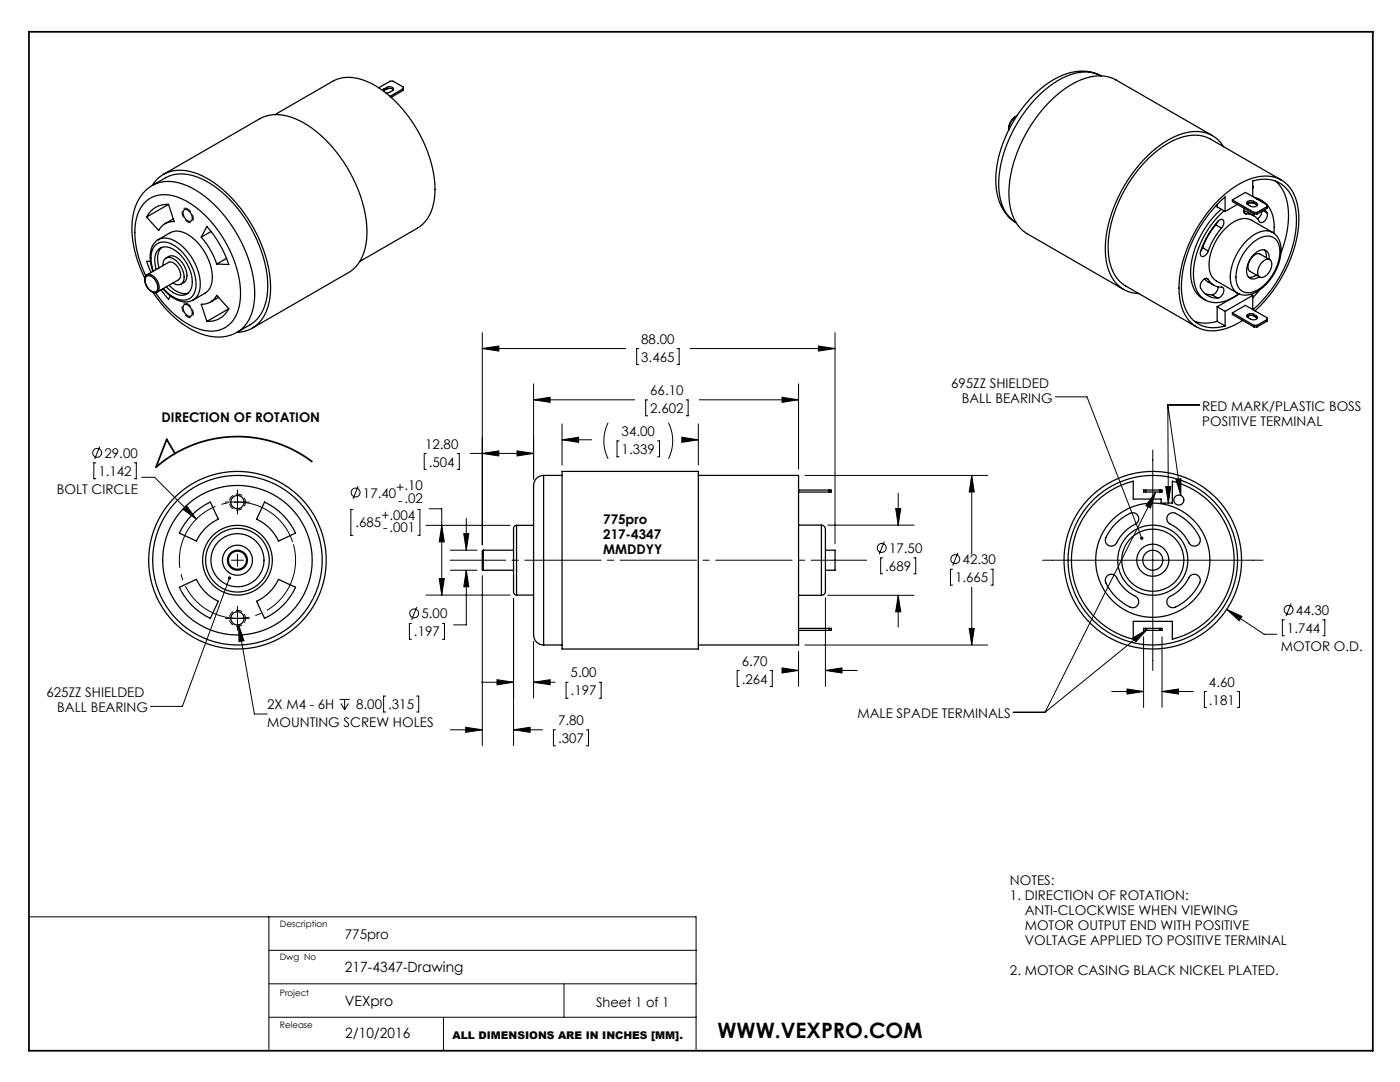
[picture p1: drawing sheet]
<svg xmlns="http://www.w3.org/2000/svg" width="279mm" height="216mm" viewBox="0 0 279 216" stroke-linecap="round" stroke-linejoin="round" font-family="sans-serif">
<g fill="none" stroke="#000" stroke-width=".2">
<path d="M96.2 69.5l3.4-.5v1.1zM96.2 66.4v42.3M96.2 69.5h28.7M106.5 76.6v19M106.5 79.8h20.2M106.5 79.8l3.3-.5v1zM127.5 69.6h-.4v3.1h.4M129.3 79.8h-.4v3.2h.4M135.1 69.6h.4v3.1h-.4M136.9 79.8h.4v3.2h-.4M137.7 69.5h28.9M139.5 79.8h19.9"/>
<path d="M156.1 79.3l3.3 .5-3.3 .5zM159.4 76.6v17M163.3 69l3.3 .5-3.3 .6zM166.6 66.4v42.1M210.6 79.2h6.3l11 28.2M19.1 92.4h-.4v3.1h.4M19.9 89.1l-1 2.5M26.8 92.4h.4v3.1h-.4M28.3 95.2h2.5l8.4 8.4M47.4 97.8v4.8M71.5 97l-1 2.5M85.1 90.5h-.4v3.2h.4"/>
<path d="M91.3 90.5h.4v3.2h-.4M93.9 90.5h12.6M96.2 90.5l3.4-.5v1zM103.2 90l3.3 .5-3.3 .5zM112.2 87.8l3.3-.6v1.1zM112.2 84.6v8.2M112.2 87.8h5.9M121.4 84.4a8 8 0 0 0 0 7.2M123.5 88h-.4v3.1h.4M131.2 88h.4v3.1h-.4M133.4 84.4a8 8 0 0 1 0 7.2M136.1 87.2l3.3 .6-3.3 .5z"/>
<path d="M136.7 87.8h2.7M139.4 84.6v8.2M160.6 94.9h36.5M179.3 98.4v6.4M193.9 94.9l.5 3.3h-1zM193.9 94.9v15.7M230.1 89.8v44M230.6 98.2l-22 43.9M230.6 98.2l-1 3.2-.9-.5zM232.6 97.1h1.1l-.5 3.3zM233.1 80.8h6.3M233.1 80.8l2.6 18.1"/>
<path d="M233.1 80.8l.1 19.6M234.7 95.7l1-.2v3.4zM36.5 101.6l.7-.7 2 2.7zM45 100.2h4.8M45.8 115.3l-9.4 25.7h-6.4M46.2 111.8h2.4M47.4 110.6v2.4M70.4 101.7h-.4v5.1h.4M83.4 101.7h.4v5.1h-.4M85 118.7h16.8M85 104.8h16.8M85.6 101.5h2.6v17.2"/>
<path d="M87.7 115.4h1l-.5 3.3zM88.2 104.8l.5 3.3h-1zM89.9 113.8h5.3M89.9 109.8h5.3M92.6 106.5h1l-.5 3.3zM93.1 113.8l.5 3.3h-1zM93.1 113.8v10.9h-2.6M93.1 103.4v6.4M96.2 114.9v33.9M102.5 119.4v29.4M164.7 119.3v17.7M165.2 104.8h17.2"/>
<path d="M165.2 118.8h17.2M176.2 111.3h-.4v3.2h.4M176.5 108.1l-1 2.5M178.8 101.5h1l-.5 3.3zM179.3 118.8l.5 3.3h-1zM179.3 118.8v6.3M182.4 111.3h.4v3.2h-.4M190.1 113.6h-.4v3.2h.4M191.2 110.3l-1.1 2.6M193.9 117.2v11.5M197.8 113.6h.4v3.2h-.4M208.1 111.8h44"/>
<path d="M45 123.4h4.8M47.4 121v4.8M47.6 124.7l1.1 3.1-1 .2zM47.6 124.7l3.2 17.8h2.5M67.8 139.6h2M68.8 139.6v2M77 138.9h-.4v3.2h.4M82.1 124.4h-.4v3.2h.4M83.2 138.9h.4v3.2h-.4M83.2 121.1l-1 2.6M88.3 124.4h.4v3.2h-.4M96.1 136.1h6.4"/>
<path d="M99.2 135.6l3.3 .5-3.3 .5zM106.5 136.1h4.3M106.5 128v11.3M106.5 136.1l3.3-.5v1zM113.4 136.1h-.4v3.2h.4M119.6 136.1h.4v3.2h-.4M147.5 133.8h-.4v3.2h.4M153.7 133.8h.4v3.2h-.4M156.1 133.3l3.3 .5-3.3 .5zM156.3 133.8h3.1M159.4 130v7M160.6 128.7h36.5"/>
<path d="M164.7 133.8l3.3-.5v1zM164.7 133.8h6.4M193.4 125.4h1l-.5 3.3zM221.9 138h6.3M224.9 137.5l3.3 .5-3.3 .5zM226 127.3l2.9-1.7-2.2 2.5zM228.2 127.1v14.1M228.9 125.6l-20.3 16.5M231.9 138h6.3M231.9 127.1v14.1M231.9 138l3.3-.5v1zM240.8 138h-.4v3.2h.4"/>
<path d="M244.8 121.6l3 1.4-.5 .8zM244.8 121.6l7.5 5h2.5M247 138h.4v3.2h-.4M256.3 123.7h-.4v3.2h.4M257.7 120.4l-1 2.6M264 123.7h.4v3.2h-.4M68 140.4l.8 1.2M69.5 140.4l-.7 1.2M89.9 145.6h6.3M92.9 145.1l3.3 .5-3.3 .5zM102.5 145.6l3.3-.5v1zM102.5 145.6h5.8"/>
<path d="M110.9 145.6h-.5v3.2h.5M117 145.6h.4v3.2h-.4M202.2 142.1h6.4M5.8 182.9h133.1v26.8M53.7 182.9v26.8M53.7 196.3h85.2M53.7 189.6h85.2M112.6 196.3v6.7M53.7 203h85.2M88.5 203v6.7"/>
<circle cx="19.4" cy="90.4" r=".89"/>
<circle cx="71" cy="98.3" r=".89"/>
<circle cx="176" cy="109.3" r=".89"/>
<circle cx="190.6" cy="111.6" r=".89"/>
<circle cx="82.7" cy="122.4" r=".89"/>
<circle cx="257.2" cy="121.7" r=".89"/>
</g>
<path d="M37.5 41.7a2.13 2.13 0 0 1 .9 2.6 1.37 1.37 0 0 1-1.9-1.1l-.1-.4a.79 .79 0 0 1 0-1 .79 .79 0 0 1 1.1-.1M37.5 60.6a2.13 2.13 0 0 1 .9 2.6 1.37 1.37 0 0 1-1.9-1.1l-.1-.3a.79 .79 0 0 1 0-1.1 .79 .79 0 0 1 1.1-.1M49 100.2a1.6 1.6 0 0 0-2.4-1.4 1.6 1.6 0 0 0-.1 2.7 1.6 1.6 0 0 0 2.5-1.1v-.2M49 123.4a1.6 1.6 0 0 0-2.4-1.4 1.6 1.6 0 0 0-.1 2.7 1.6 1.6 0 0 0 2.5-1.1v-.2" fill="none" stroke="#000" stroke-width=".2" stroke-dasharray="1.3 .6" stroke-dashoffset=".4" stroke-linecap="butt"/>
<path d="M58.5 108.4a11.6 11.6 0 0 0-19.4-4.8 11.6 11.6 0 0 0 5.1 19.3 11.6 11.6 0 0 0 14.5-13.6l-.2-.9" fill="none" stroke="#000" stroke-width=".2" stroke-dasharray="15.2 1.3 1.3 1.3" stroke-dashoffset="-.2" stroke-linecap="butt"/>
<path d="M5.8 6.3h268.2v203.4h-268.2zM34.9 90.5l-1.6-2.8-2.2 5.5a24.7 24.7 0 0 1 31.2-1" fill="none" stroke="#000" stroke-width=".35"/>
<path d="M173 111.8h-83.2" fill="none" stroke="#000" stroke-width=".2" stroke-dasharray="15.2 1.3 1.3 1.3" stroke-dashoffset="4.2"/>
<g fill="#000">
<path d="M36.5 101.6l.7-.7 2 2.7zM45.5 115.1l.4-.1-.1 .3 .1-.3a.34 .34 0 0 1 .2 .5 .34 .34 0 0 1-.5 .1 .34 .34 0 0 1-.1-.5z"/>
<path d="M234.7 95.7l1-.2v3.4zM232.6 97.1h1.1l-.5 3.3zM230.6 98.2l-1 3.2-.9-.5zM226 127.3l2.9-1.7-2.2 2.5zM227.6 107.1a.34 .34 0 0 0 0 .5 .34 .34 0 0 0 .4 .1l-.1-.3 .1 .3a.34 .34 0 0 0 .2-.5 .34 .34 0 0 0-.6-.1z"/>
<path d="M99.2 135.6l3.3 .5-3.3 .5zM106.5 136.1l3.3-.5v1zM103.2 90l3.3 .5-3.3 .5zM96.2 90.5l3.4-.5v1zM106.5 79.8l3.3-.5v1zM156.1 79.3l3.3 .5-3.3 .5zM136.1 87.2l3.3 .6-3.3 .5zM112.2 87.8l3.3-.6v1.1zM178.8 101.5h1l-.5 3.3zM179.3 118.8l.5 3.3h-1zM193.4 125.4h1l-.5 3.3zM193.9 94.9l.5 3.3h-1zM164.7 133.8l3.3-.5v1zM156.1 133.3l3.3 .5-3.3 .5zM93.1 113.8l.5 3.3h-1zM92.6 106.5h1l-.5 3.3zM87.7 115.4h1l-.5 3.3zM88.2 104.8l.5 3.3h-1zM163.3 69l3.3 .5-3.3 .6zM96.2 69.5l3.4-.5v1.1zM92.9 145.1l3.3 .5-3.3 .5zM102.5 145.6l3.3-.5v1zM47.6 124.7l.1 3.3 1-.2zM224.9 137.5l3.3 .5-3.3 .5zM231.9 138l3.3-.5v1zM244.8 121.6l2.5 2.2 .5-.8z"/>
</g>
<g fill="none" stroke="#000" stroke-width=".25">
<path d="M75.6 17.5l2.3-1.3h.5l2.1 1.2v.6l-2.4 1.4M76.6 17.8l-.2 .3M76.6 17.8v.3M76.6 18.1l-.1 .1M77.2 17.4l.8-.1a.48 .48 0 0 1 .5 .7l-.2 .1a1.68 1.68 0 0 1-1.3 .4M77.2 17.8l.8-.2 .5 .3M77.2 17.4l-.6 .4M77.2 17.4v.4M77.2 17.8l-.6 .3M80.5 17.7l-2.7 1.5M219.7 15.1a7.6 7.6 0 0 0-6.9 .1 24.1 24.1 0 0 0-11.3 12.3 19.8 19.8 0 0 0-1.8 12.4 6.9 6.9 0 0 0 3.1 4.5M219.7 15.1a9.2 9.2 0 0 0-9.2 .7 25.1 25.1 0 0 0-11.8 20.9 9.2 9.2 0 0 0 4.1 7.7"/>
<path d="M30.4 37a6.6 6.6 0 0 1 8.2-2.6 22.5 22.5 0 0 1 11.5 10.2 23.7 23.7 0 0 1 3.7 15.2 7.2 7.2 0 0 1-5.1 6.3l-1.3 .2M30.4 37l2.6-1.5a7.6 7.6 0 0 1 7 .1 24.1 24.1 0 0 1 11.3 12.2 19.8 19.8 0 0 1 1.8 12.5 6.9 6.9 0 0 1-3.2 4.5l-2.6 1.5M30.4 37a7.6 7.6 0 0 1 7 .1 24.1 24.1 0 0 1 11.3 12.2 19.8 19.8 0 0 1 1.8 12.5 6.9 6.9 0 0 1-3.2 4.5M30.4 37h.1M30.4 37a8.9 8.9 0 0 0-4 7.6 22.2 22.2 0 0 0 2.5 10.9M32.6 34.8l19.2-11.1a8.3 8.3 0 0 1 7.8 .3 26.7 26.7 0 0 1 12.3 15.1 17.2 17.2 0 0 1 .4 12.1 6.7 6.7 0 0 1-2.7 3.2l-19.3 11.1M54.9 22.9l11.5-6.7a7.8 7.8 0 0 1 7.4 .3 25.5 25.5 0 0 1 11.9 14.8 15.6 15.6 0 0 1 0 11.6 6.3 6.3 0 0 1-2.4 2.6l-11.5 6.7M202.9 23.2a3.1 3.1 0 0 0-1.5 2.7M202.9 23.1a2.82 2.82 0 0 0-1.6 2.8M242 27.1l-19.3-11.1a8.3 8.3 0 0 0-7.7 .3 26.7 26.7 0 0 0-12.4 15.1 17.2 17.2 0 0 0-.3 12.1 6.7 6.7 0 0 0 2.7 3.2l19.3 11.1M244.2 29.3a6.6 6.6 0 0 0-8.2-2.6 22.5 22.5 0 0 0-11.5 10.2 23.7 23.7 0 0 0-3.7 15.2 7.2 7.2 0 0 0 5.1 6.3l1.4 .2M246 39.9v.3l4.3 2.5"/>
<path d="M246 39.9l2.6-1.5 4.3 2.5v.6l-2.1 1.2M246 39.9l4.3 2.5M250 39.2v-3.1a6.2 6.2 0 0 1 8.5 5.1 21.2 21.2 0 0 1-3.3 14.4l-2.1 3-1.5 1.7-1.5 1.5M250 37.1v.5M250.2 39.3l1.7 .8M250.8 39.7a4.5 4.5 0 0 1 3.4 4.1v2.7M254.5 36.1a8.6 8.6 0 0 1 2.7 6.9l-.3 3.1-.5 2.2-.7 2.1M255.7 35.9l-14.1-8.1a7.6 7.6 0 0 0-7 0 24.1 24.1 0 0 0-11.3 12.3 19.8 19.8 0 0 0-1.8 12.5 6.9 6.9 0 0 0 3.2 4.5l14.1 8.1M29.1 55.1a18.2 18.2 0 0 1-1.9-11.3 5.8 5.8 0 0 1 8.2-4.5 20.6 20.6 0 0 1 10.7 11.1 16.8 16.8 0 0 1 1.4 11.5 5.6 5.6 0 0 1-7.2 3.9 17.6 17.6 0 0 1-9.3-7.4M29.2 55.1a1.56 1.56 0 0 1 2 1.2l.3 .7a.88 .88 0 0 1-.4 1.2 .88 .88 0 0 1-1.2-.3 2.23 2.23 0 0 1-.7-2.8zM29.4 54.8l4.2-2.4a2.06 2.06 0 0 1 2.3 1.8l.1 1-.2 .5-4.4 2.6a2.18 2.18 0 0 0-.6-3l-.9-.5zM29.4 54.8a1.84 1.84 0 0 0 0 2.6l.8 .8 .6 .2 .5-.1"/>
<path d="M30 52.2l-.7-.1 .8 2.3M30.5 58.3a20.2 20.2 0 0 0 10.4 8.6 8.1 8.1 0 0 0 6.5-.6M30.6 54.1a5.5 5.5 0 0 1 .3-5.1 2.79 2.79 0 0 1 3.6-.2 9.6 9.6 0 0 1 4.6 8.8 2.56 2.56 0 0 1-4.1 1.9l-1-.7-1.4-1.2M31.2 53.8a4 4 0 0 1 .6-4.2 2.85 2.85 0 0 1 3.4 .6 7.9 7.9 0 0 1 3.1 7.1 2.17 2.17 0 0 1-3.6 1.2l-1.5-1.3M31.4 58.3h-.1M31.6 47.8l2.4-1.4a3.8 3.8 0 0 1 4 .7 10.5 10.5 0 0 1 4.3 9.4 2.87 2.87 0 0 1-1.4 2l-2.4 1.4M31.6 47.8a3.8 3.8 0 0 1 4 .7 10.5 10.5 0 0 1 4.3 9.4 3 3 0 0 1-1.4 2M31.6 47.8h.1M31.6 47.8a4.5 4.5 0 0 0-1.5 5.1l.4 1.3M32.1 57.8l1.5 1.9 .4-.7M32.3 49.4a3.8 3.8 0 0 0-.6 4.1M32.5 57.6a6.1 6.1 0 0 0 5 2.6l1-.3"/>
<path d="M32.5 53a1.32 1.32 0 0 1 .6-1.5 1.32 1.32 0 0 1 1.5 .1 4.4 4.4 0 0 1 2 4.5 1.3 1.3 0 0 1-2.1 .4M33.1 51.5a1.88 1.88 0 0 1 2.8 .4 3.8 3.8 0 0 1 1.1 4.2l-.9 .6M33.6 40.8l1.2 3.4a3.2 3.2 0 0 0-3.1 1.8l-2.4-2.7M33.6 40.8a4.5 4.5 0 0 0-4.3 2.5M33.6 40.8l-4.3 2.5M33.7 56.9a3.9 3.9 0 0 0 3.8 1.6M34.6 43.7l-1.7 .9M36.6 42a1.12 1.12 0 0 1 1.7 .9l.1 .3a.66 .66 0 0 1-.3 .9 .66 .66 0 0 1-.9-.2l-.4-.5-.2-.7zM40.2 47.3a15.3 15.3 0 0 1 3.1 5.4M40.2 47.3l1.1-2.1a21.7 21.7 0 0 1 4.4 7.6l-2.4-.1M42.1 46.2l-1.9 1.1M43.6 59.3l-1.6 1"/>
<path d="M45.2 51.6l-1.9 1.1M240 49.4l-.4 .7M240 49.4l1.1 .7M240.4 55.7l1.8 1.2M240.5 58.6l1.4 .2M240.7 55.5l.4 .3M241.1 55.8a.75 .75 0 0 0-1.2 .3l-.3 .6a1.8 1.8 0 0 0 1 2l.9 .5 1.5 .3M241.1 55.8a2.97 2.97 0 0 0 2.9 1.5 1.39 1.39 0 0 1-.7 2.1l-.3 .1M241.9 58.8l1.1 .7M242.6 44.9a13.6 13.6 0 0 0-2.6 4.5M242.6 44.9l1.2 .6M242.9 40.8v.5l1.6 .9"/>
<path d="M243 44.2a15.2 15.2 0 0 0-3.5 6.5 .57 .57 0 0 0 .5 .5 .57 .57 0 0 0 .6-.3l.5-.8M243 44.2a.64 .64 0 0 1 .9-.4 .64 .64 0 0 1 .3 .8l-.4 .9M243 44.2l-.4 .7M243.1 57.2a1.7 1.7 0 0 1-1.2 1.6M243.7 41.8a17.8 17.8 0 0 0-6.1 13.3 5.2 5.2 0 0 0 2.9 4.8M243.8 45.5a13.6 13.6 0 0 0-2.7 4.6M244.3 42.1a17.8 17.8 0 0 0-6.1 13.3 4.7 4.7 0 0 0 4 5 7.8 7.8 0 0 0 5-1.8M244.5 42.2v-2.9a25.8 25.8 0 0 0-8.7 17.9 8.1 8.1 0 0 0 3.6 7.6 6.8 6.8 0 0 0 5.1 .2M246.9 40.8l-2.4 1.4M247.3 58.7l-4.4 2.5M248.2 42.1l2 1M248.3 42.5l.4 .2"/>
<path d="M248.3 41.6v.2a.65 .65 0 0 0 .4 .9M248.8 48a5.1 5.1 0 0 1 4.8-1.8 3.5 3.5 0 0 1 2.1 3.6 10.1 10.1 0 0 1-5.8 8.8 3.1 3.1 0 0 1-4.4-3.3 11 11 0 0 1 3.3-7.3zM249.4 49a4.7 4.7 0 0 1 4.4-1.8 3 3 0 0 1 1.6 3.3 9.2 9.2 0 0 1-5.5 7.8 2.45 2.45 0 0 1-3.2-2.4 9.3 9.3 0 0 1 2.7-6.9zM249.6 58.7l.4 .2M250 58.9v2.9M250 58.9l-5.5 3.2M250.2 40.2l-.8-.1a.48 .48 0 0 0-.5 .6 1.4 1.4 0 0 0 2 .2l-.2-.4M250.2 40.5l-.8-.1-.5 .3M250.2 40.2l.5 .3M250.2 40.2v.3M250.2 40.5l.5 .3M250.3 40.6l-.9-.1-.5 .2"/>
<path d="M250.3 42.7h.5M250.3 42.4v.3M250.3 42.4h.5M250.7 54.9l-.8 .4h-.7M250.7 40.8l.2 .2M250.7 40.5v.3M250.8 42.4v.3M251.4 57.9l-1.4 1.5M251.8 42.2l-.2 .7-.6 .8M252 52.2a.97 .97 0 0 1 1.1-.5 .97 .97 0 0 1 .7 1 2.7 2.7 0 0 1-2.1 2.7 1.12 1.12 0 0 1-.6-1.8l.4-.7zM252.1 42l.8 .5M252.3 49.9l.3 .5 .1 1"/>
<path d="M252.4 41.8l.5 .7M252.9 42.5a1.58 1.58 0 0 1-1.2 1.9h-.2a3 3 0 0 0-2.8-1.7M252.9 41.2l-2.1 1.2M253.3 51.8a1.46 1.46 0 0 0-.6-1.8 1.46 1.46 0 0 0-1.8 .3 4.3 4.3 0 0 0-1.8 4.9 1.51 1.51 0 0 0 2.2 0M253.4 51.8l-1.9-1.1a2.06 2.06 0 0 0-2.3 1.8l-.1 .8 .2 .8 2.1 1.2M254 46.4l-4.3-2.5a3.8 3.8 0 0 0-4 .7 10.5 10.5 0 0 0-4.3 9.4 3 3 0 0 0 1.3 2l4.2 2.5M36.6 60.9a1.12 1.12 0 0 1 1.7 1l.1 .3a.66 .66 0 0 1-.3 .9 .66 .66 0 0 1-.9-.3l-.4-.5-.2-.6zM45.7 61.6l-4.4 2.5M45.7 61.6a4.5 4.5 0 0 1-4.4 2.5M45.7 61.6l-2.4-2.7a3.2 3.2 0 0 1-3.1 1.8l1.1 3.4M238.4 64.1a7.2 7.2 0 0 0 4.5 0M242.9 64.1l1.6 .9"/>
<path d="M242.9 61.2v2.9M242.9 61.2l1.6 .9M244.5 62.1v2.9M246 62.4l2.6-1.5 4.3 2.5v.7l-2.1 1.2M246 62.4v.4l4.3 2.5M246 62.4l4.3 2.5M249.4 62.9l-.5 .4M250.2 62.7l-.8-.1a.48 .48 0 0 0-.5 .6 1.4 1.4 0 0 0 2 .3l-.2-.5M250.2 63l-.8-.1-.5 .3M250.2 62.7v.3M250.2 62.7l.5 .3M250.2 63l.5 .4"/>
<path d="M250.3 64.9v.4M250.3 64.9h.5M250.3 65.3h.5M250.5 62a27.1 27.1 0 0 0 8.7-17.8 9 9 0 0 0-3.3-8.1 7.8 7.8 0 0 0-7.6 .1 25.5 25.5 0 0 0-11.9 14.8 15.6 15.6 0 0 0 0 11.6 6.3 6.3 0 0 0 7.7 3.1l1.6-.5 2.3-1.3M250.7 63.4l.2 .1M250.7 63v.4M250.8 64.9v.4M252.9 63.8l-2.1 1.1M108.5 94.9a2.26 2.26 0 0 0-2 2.8v28.5a2.12 2.12 0 0 0 2 2.5M108.5 94.9v33.8M108.5 94.9h3.7M112.2 94.1h27.2v35.4h-27.2z"/>
<path d="M139.4 94.9h20v33.8h-20M159.4 97.8h6.5v.4h-6.5M165.5 97.8v.4M228.2 97.8h3.7v.4h-3.7zM228.6 97.8v.4M231.5 97.8v.4M35.8 117.2l3.4-1.6a9 9 0 0 0 4.4 4.4l-1.6 3.4a12.8 12.8 0 0 1-6.2-6.2zM38.3 102.7a12.8 12.8 0 0 1 3.7-2.5l1.6 3.4a9 9 0 0 0-4.4 4.4l-3.4-1.6a12.8 12.8 0 0 1 2.5-3.7zM51.2 120a9 9 0 0 0 4.4-4.4l3.4 1.6a12.8 12.8 0 0 1-6.2 6.2zM52.8 100.2a12.8 12.8 0 0 1 6.2 6.2l-3.4 1.6a9 9 0 0 0-4.4-4.4zM96.4 109.8l-.2 .2v3.6l.2 .2M96.4 109.8v4"/>
<path d="M96.4 113.8h6.1M96.4 109.8h6.1M103.1 104.8a.85 .85 0 0 0-.6 1.2v12.1a.6 .6 0 0 0 .6 .6M103.1 104.8v13.9M103.1 118.7h3.4M103.1 104.8h3.4M159.4 118.8h4.5M159.4 104.8h4.5M163.9 104.8a.95 .95 0 0 1 .8 1.2v11.9a.81 .81 0 0 1-.8 .9M163.9 104.8v14M164.7 109.8h1.9v4h-1.9M218.9 100a16.2 16.2 0 0 1 7.3-4v3.6h5.5v.8h2.3v-4.4a16.2 16.2 0 0 1 12.3 15.8 16.2 16.2 0 0 1-12.3 15.7v-3.5h-7.8v3.5a16.2 16.2 0 0 1-7.3-27.5z"/>
<path d="M220.9 115a1.2 1.2 0 0 1 2 .3 8.4 8.4 0 0 0 4 3.9 1.2 1.2 0 0 1 .2 1.5 1.2 1.2 0 0 1-1.6 .4 10.1 10.1 0 0 1-4.9-5.1zM222.7 104.4l1.3-1.1a3.3 3.3 0 0 1 2.2-1 1.2 1.2 0 0 1 1 1 1.2 1.2 0 0 1-.6 1.3 8.4 8.4 0 0 0-3.9 4 1.2 1.2 0 0 1-1.6 .2 1.2 1.2 0 0 1-.4-1.5l.9-1.5zM233.3 119.2a8.9 8.9 0 0 0 4.2-4.2 1.2 1.2 0 0 1 1.5-.2 1.2 1.2 0 0 1 .4 1.5 10.1 10.1 0 0 1-5.1 5 1.2 1.2 0 0 1-1.3-.7 1.2 1.2 0 0 1 .3-1.4zM233.3 102.6a1.51 1.51 0 0 1 2.1 .2 9.9 9.9 0 0 1 4.1 4.8 1.2 1.2 0 0 1-.8 1.3 1.2 1.2 0 0 1-1.4-.6 8.4 8.4 0 0 0-4-3.9 1.2 1.2 0 0 1 0-1.8zM108.5 128.7h3.7M159.4 125.4h6.5v.4h-6.5M165.5 125.4v.4M228.2 125.4h3.7v.4h-3.7zM228.6 125.4v.4M231.5 125.4v.4"/>
<circle cx="235.3" cy="99.8" r="1"/>
<circle cx="47.4" cy="111.8" r="3"/>
<circle cx="47.4" cy="111.8" r="16.9"/>
<circle cx="47.4" cy="111.8" r="17.7"/>
<circle cx="47.4" cy="111.8" r="14.9"/>
<circle cx="47.4" cy="100.2" r="1.32"/>
<circle cx="47.4" cy="111.8" r="7"/>
<circle cx="47.4" cy="111.8" r="5.3"/>
<circle cx="47.4" cy="111.8" r="1.8"/>
<circle cx="47.4" cy="111.8" r="6.4"/>
<circle cx="47.4" cy="111.8" r="2"/>
<circle cx="230.1" cy="111.8" r="16.9"/>
<circle cx="230.1" cy="111.8" r="11.4"/>
<circle cx="230.1" cy="111.8" r="3.2"/>
<circle cx="230.1" cy="111.8" r="17.7"/>
<circle cx="230.1" cy="111.8" r="2"/>
<circle cx="230.1" cy="111.8" r="6.2"/>
<circle cx="230.1" cy="111.8" r="7"/>
<circle cx="47.4" cy="123.4" r="1.32"/>
</g>
<text font-size="4.2" x="143.2" y="207.1">WWW.VEXPRO.COM</text>
<g font-size="2.8">
<text x="68.8" y="193.9">217-4347-Drawing</text>
<text x="68.8" y="200.7">VEXpro</text>
<text x="68.9" y="207.1">2/10/2016</text>
</g>
<g font-size="2.7">
<text x="128" y="68.6">88.00</text>
<text x="128" y="72.2">3.465</text>
<text x="189.8" y="77.4">695ZZ SHIELDED</text>
<text x="129.8" y="78.8">66.10</text>
<text x="129.8" y="82.4">2.602</text>
<text x="191.9" y="80.4">BALL BEARING</text>
<text x="239.9" y="82">RED MARK/PLASTIC BOSS</text>
<text x="32.2" y="84.3">DIRECTION OF ROTATION</text>
<text x="84.8" y="89.5">12.80</text>
<text x="124.1" y="87">34.00</text>
<text x="239.9" y="85">POSITIVE TERMINAL</text>
<text x="19.6" y="95">1.142</text>
<text x="20.9" y="91.4">29.00</text>
<text x="85.6" y="93.1">.504</text>
<text x="124.1" y="90.6">1.339</text>
<text x="11.3" y="98.5">BOLT CIRCLE</text>
<text x="72.4" y="99.3">17.40</text>
<text x="79.1" y="98.1">+.10</text>
<text x="79.5" y="100.7">-.02</text>
<text x="70.9" y="105.1">.685</text>
<text x="76.1" y="103.7">+.004</text>
<text x="76.5" y="106.3">-.001</text>
<text x="120.4" y="104.5">775pro</text>
<text x="120.4" y="107.5">217-4347</text>
<text x="120.4" y="110.5">MMDDYY</text>
<text x="176.7" y="113.9">.689</text>
<text x="177.4" y="110.3">17.50</text>
<text x="192.1" y="112.6">42.30</text>
<text x="190.6" y="116.2">1.665</text>
<text x="84.1" y="123.4">5.00</text>
<text x="258.6" y="122.7">44.30</text>
<text x="82.6" y="127">.197</text>
<text x="255.6" y="129.9">MOTOR O.D.</text>
<text x="256.8" y="126.3">1.744</text>
<text x="113.9" y="135.2">5.00</text>
<text x="148" y="132.8">6.70</text>
<text x="148" y="136.4">.264</text>
<text x="241.3" y="137">4.60</text>
<text x="9.3" y="139.1">625ZZ SHIELDED</text>
<text x="11.4" y="142.1">BALL BEARING</text>
<text x="53.3" y="141.5">2X M4 - 6H</text>
<text x="71.1" y="141.5">8.00</text>
<text x="77.5" y="141.5">.315</text>
<text x="113.9" y="138.7">.197</text>
<text x="171.1" y="143.3">MALE SPADE TERMINALS</text>
<text x="241.3" y="140.6">.181</text>
<text x="53.3" y="145.1">MOUNTING SCREW HOLES</text>
<text x="111.4" y="144.7">7.80</text>
<text x="111.4" y="148.2">.307</text>
<text x="201.6" y="176.6">NOTES:</text>
<text x="201.6" y="179.6">1. DIRECTION OF ROTATION:</text>
<text x="204.5" y="182.6">ANTI-CLOCKWISE WHEN VIEWING</text>
<text x="204.5" y="185.6">MOTOR OUTPUT END WITH POSITIVE</text>
<text x="68.8" y="187.4">775pro</text>
<text x="204.5" y="188.6">VOLTAGE APPLIED TO POSITIVE TERMINAL</text>
<text x="201.6" y="194.6">2. MOTOR CASING BLACK NICKEL PLATED.</text>
<text x="119" y="201">Sheet 1 of 1</text>
</g>
<text font-size="2.1" x="90.3" y="207.2">ALL DIMENSIONS ARE IN INCHES [MM].</text>
<g font-size="1.8">
<text x="55.8" y="185">Description</text>
<text x="55.8" y="191.6">Dwg No</text>
<text x="55.9" y="198.7">Project</text>
<text x="55.9" y="205.2">Release</text>
</g>
</svg>
